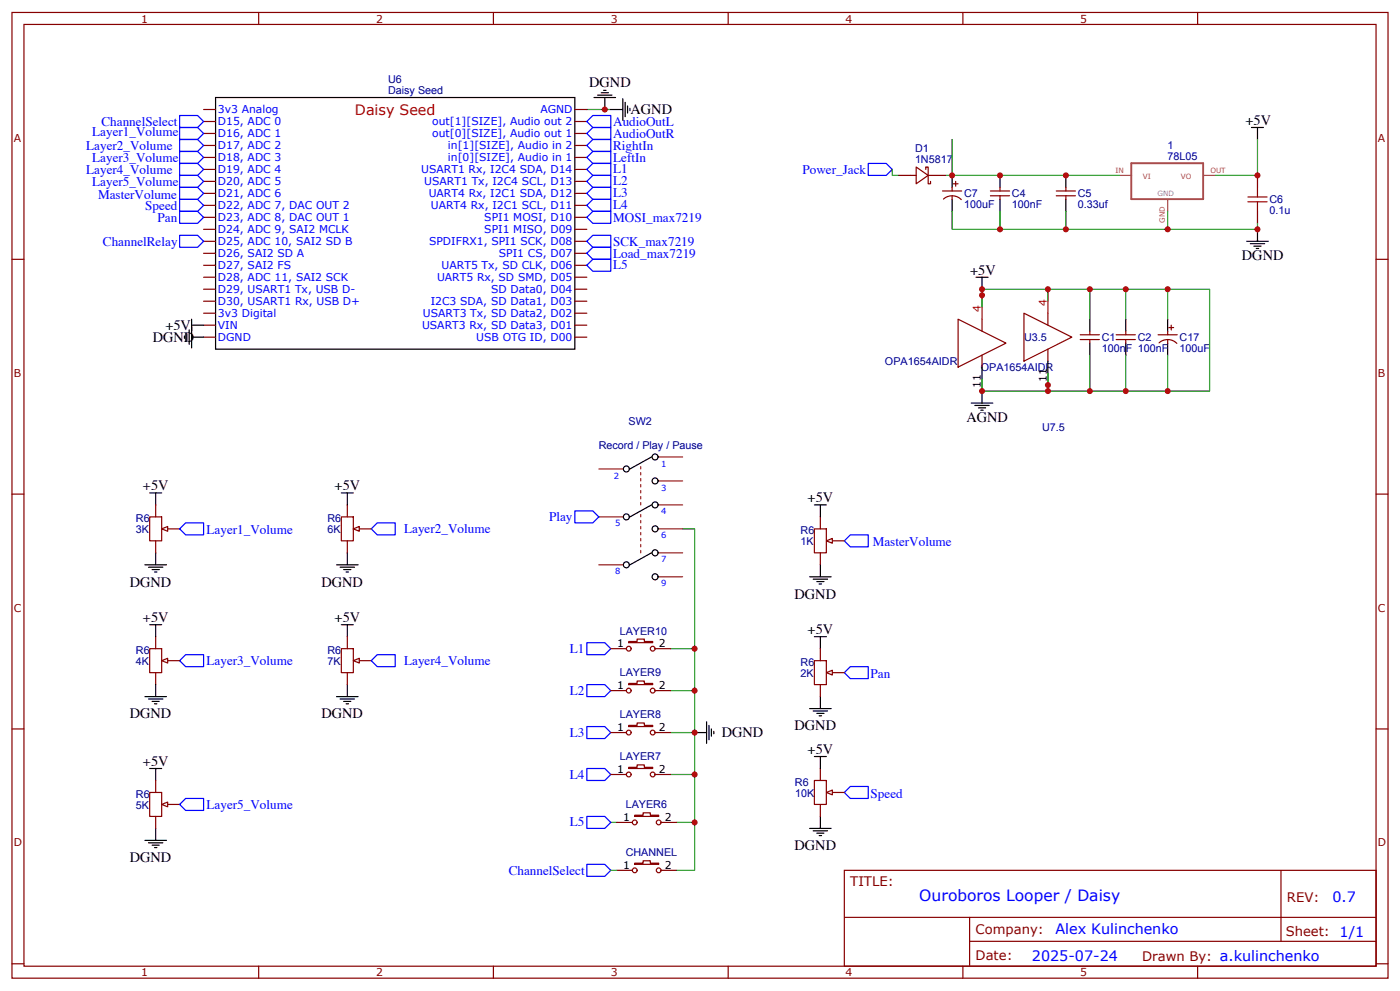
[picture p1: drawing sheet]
<svg xmlns="http://www.w3.org/2000/svg" width="412mm" height="292mm" viewBox="0 0 412 292" stroke-linecap="round" stroke-linejoin="round" font-family="sans-serif">
<g fill="none" stroke="#870000" stroke-width=".35">
<path d="M3.5 3.7h405.4v284.3h-405.4zM7.1 7.2h398.2v277.3h-398.2zM76.2 3.7v3.5M145.3 3.7v3.5M214.5 3.7v3.5M283.6 3.7v3.5M352.8 3.7v3.5M60 39.3h3.5M60 35.8h3.5M60 32.2h3.5M169.3 39.3h3.6M169.3 35.8h3.6"/>
<path d="M169.3 32.2h3.6M60 56.9h3.5M60 53.4h3.5M60 49.9h3.5M60 46.4h3.5M60 42.8h3.5M169.3 56.9h3.6M169.3 53.4h3.6M169.3 49.9h3.6M169.3 46.4h3.6M169.3 42.8h3.6M264.6 51.6h5.3"/>
<path d="M269.9 49.2l3.5 2.4-3.5 2.5zM272.7 49.9v-.7h.7v4.9h.7v-.7M273.4 51.6h5.3M277.6 56.2h5.7M277.9 58.6a3.8 3.8 0 0 1 5.3 .2M280.5 55.2v1M280.5 57.6v1.1M280.8 54.1h1.4M281.5 53.4v1.4M291.7 56.2h5.7M291.7 57.6h5.7M294.6 55.2v1"/>
<path d="M294.6 57.6v1.1M311.1 56.2h5.7M311.1 57.6h5.7M314 55.2v1M314 57.6v1.1M370.4 51.6v3.6M3.5 76.3h3.6M60 78.1h3.5M60 74.6h3.5M60 71h3.5M60 67.5h3.5M60 64h3.5"/>
<path d="M60 60.5h3.5M169.3 78.1h3.6M169.3 74.6h3.6M169.3 71h3.6M169.3 67.5h3.6M169.3 64h3.6M169.3 60.5h3.6M370.4 62.2v3.6M405.3 76.3h3.6M60 99.3h3.5M60 95.7h3.5M60 92.2h3.5"/>
<path d="M60 88.7h3.5M60 85.2h3.5M60 81.6h3.5M169.3 99.3h3.6M169.3 95.7h3.6M169.3 92.2h3.6M169.3 88.7h3.6M169.3 85.2h3.6M169.3 81.6h3.6M282.2 94l14.1 7-14.1 7.1zM289.3 94v3.5M301.6 92.2l14.1 7.1-14.1 7z"/>
<path d="M308.7 92.2v3.5M318.2 98.6h5.6M318.2 100h5.6M321 97.5v1.1M321 100v1M328.8 98.6h5.6M328.8 100h5.6M331.6 97.5v1.1M331.6 100v1M341.1 98.6h5.7M344 97.5v1.1M344 100v1"/>
<path d="M344.3 96.4h1.4M345 95.7v1.5M289.3 104.6v3.5M308.7 102.8v3.5M341.4 100.9a3.8 3.8 0 0 1 5.3 .2M3.5 145.5h3.6M405.3 145.5h3.6M179.9 191h4.6M185.2 188.9h2.5v-.7h2.1v.7h2.5v.3h-7.1zM193 191h4.6M3.5 214.6h3.6M179.9 215.7h4.6"/>
<path d="M179.9 203.3h4.6M185.2 213.6h2.5v-.7h2.1v.7h2.5v.3h-7.1zM185.2 201.2h2.5v-.7h2.1v.7h2.5v.4h-7.1zM193 215.7h4.6M193 203.3h4.6M405.3 214.6h3.6M179.9 228h4.6M185.2 225.9h2.5v-.7h2.1v.7h2.5v.4h-7.1zM193 228h4.6M239.9 229.8h3.5v7.1h-3.5zM241.7 226.3v3.5M241.7 236.9v3.5"/>
<path d="M245.2 233.3h3.5M181.7 242.1h4.6M187 240h2.4v-.7h2.2v.7h2.4v.4h-7zM194.7 242.1h4.6M248.7 256.3h156.6v28.2h-156.6zM377.3 256.3v20.9M248.7 270.1h156.5M285.6 277.2h119.6M285.6 270.1v14.1M3.5 283.8h3.6M76.2 284.5v3.5M145.3 284.5v3.5"/>
<path d="M214.5 284.5v3.5M283.6 284.5v3.5M352.8 284.5v3.5M405.3 283.8h3.6"/>
<circle cx="185.2" cy="191" r=".71"/>
<circle cx="192.3" cy="191" r=".71"/>
<circle cx="185.2" cy="203.3" r=".71"/>
<circle cx="185.2" cy="215.7" r=".71"/>
<circle cx="192.3" cy="215.7" r=".71"/>
<circle cx="192.3" cy="203.3" r=".71"/>
<circle cx="185.2" cy="228" r=".71"/>
<circle cx="192.3" cy="228" r=".71"/>
<circle cx="187" cy="242.1" r=".71"/>
<circle cx="194" cy="242.1" r=".71"/>
</g>
<g fill="none" stroke="#000" stroke-width=".35">
<path d="M63.5 28.7h105.8v74.1h-105.8zM175 28.7h6.3M176 28h4.3M177.1 27.3h2.1M177.8 26.6h.7M178.2 28.7v3.5M179.9 32.2h3.5M183.4 29.1v6.3M184.1 30.1v4.3M184.9 31.2v2.1M185.6 31.9v.7M368.7 37.5h3.5"/>
<path d="M370.4 37.5v3.6M280.5 51.6v3.6M280.5 58.7v3.5M294.6 51.6v3.6M294.6 58.7v3.5M314 51.6v3.6M314 58.7v3.5M367.2 71h6.4M368.3 71.8h4.2M369.4 72.5h2.1M370.1 73.2h.7M370.4 67.5v3.5"/>
<path d="M54.3 98.9v.7M55 98.2v2.1M55.7 97.2v4.2M56.4 95.7h3.6M56.4 94v8.4M56.4 99.3h3.6M287.5 81.6h3.5M289.3 81.6v3.6M321 94v3.5M331.6 94v3.5M344 94v3.5M286.1 118.7h6.4"/>
<path d="M287.2 119.4h4.2M289.3 108.1v10.6M308.7 106.3v7.1M321 101v3.6M331.6 101v3.6M344 101v3.6M191.9 134.5l-6.3 3.6M288.2 120.1h2.1M288.9 120.8h.7M191.9 148.7l-6.3 3.5M191.9 162.8l-6.3 3.5M204.6 215.7h3.5"/>
<path d="M208.1 212.5v6.4M208.8 213.6v4.2M209.5 214.6v2.1M210.3 215.3v.7M238.5 243.9h6.3M239.5 244.6h4.3M240.6 245.3h2.1M241.3 246h.7M241.7 240.4v3.5"/>
<circle cx="184.5" cy="138.1" r=".88"/>
<circle cx="193" cy="134.5" r=".88"/>
<circle cx="184.5" cy="152.2" r=".88"/>
<circle cx="193" cy="148.7" r=".88"/>
<circle cx="193" cy="141.6" r=".88"/>
<circle cx="193" cy="155.7" r=".88"/>
<circle cx="184.5" cy="166.3" r=".88"/>
<circle cx="193" cy="169.8" r=".88"/>
<circle cx="193" cy="162.8" r=".88"/>
</g>
<g fill="none" stroke="#008700" stroke-width=".35">
<path d="M172.9 32.2h7M262.8 49.9v1.7h1.8M278.7 51.6h51.1M280.5 41.1v10.5M370.4 41.1v10.5h-12.3M280.5 62.2v5.3h89.9v-1.7M294.6 62.2v5.3M314 62.2v5.3M344 62.2v5.3M289.3 90.5v-5.3h67v29.9h-67v-3.5M308.7 85.2v3.5M321 85.2v8.8"/>
<path d="M331.6 85.2v8.8M344 85.2v8.8M308.7 109.9v5.2M321 104.6v10.5M331.6 104.6v10.5M344 104.6v10.5M201.1 155.7h3.5v35.3h-7M204.6 191v12.3h-7M204.6 215.7v12.3h-7M204.6 203.3v12.4h-7M204.6 228v14.1h-5.3M179.9 242.1h1.8"/>
</g>
<g fill="none" stroke="#00f" stroke-width=".35">
<path d="M172.9 39.3l1.7-1.8h5.3v3.6h-5.3zM172.9 35.8l1.7-1.8h5.3v3.5h-5.3zM172.9 42.8l1.7-1.7h5.3v3.5h-5.3zM172.9 46.4l1.7-1.8h5.3v3.5h-5.3zM255.8 48.1h5.3l1.7 1.8-1.7 1.7h-5.3zM172.9 64l1.7-1.8h5.3v3.6h-5.3zM172.9 74.6l1.7-1.8h5.3v3.5h-5.3zM172.9 71l1.7-1.7h5.3v3.5h-5.3zM169.3 150.4h5.3l1.8 1.8-1.8 1.8h-5.3zM172.9 189.2h5.3l1.7 1.8-1.7 1.8h-5.3zM172.9 213.9h5.3l1.7 1.8-1.7 1.8h-5.3zM172.9 201.6h5.3l1.7 1.7-1.7 1.8h-5.3z"/>
<path d="M172.9 226.3h5.3l1.7 1.7-1.7 1.8h-5.3zM248.7 233.3l1.8-1.7h5.3v3.5h-5.3zM172.9 240.4h5.3l1.7 1.7-1.7 1.8h-5.3z"/>
</g>
<path d="M289.3 86.9v7.1M308.7 85.2v7" fill="none" stroke="#f00" stroke-width=".35"/>
<path d="M333.2 48.1h21.2v10.5h-21.2z" fill="none" stroke="#a64a4a" stroke-width=".56"/>
<path d="M329.8 51.6h3.5M344 58.8v3.4M354.6 51.6h3.5" fill="none" stroke="#a64a4a" stroke-width=".35"/>
<path d="M367.6 59.4h5.6M367.6 58h5.6M370.4 55.2v2.8M370.4 59.4v2.8" fill="none" stroke="#a10000" stroke-width=".35"/>
<g fill="none" stroke="#8c2424" stroke-width=".35">
<path d="M176.4 138.1h7M188.7 137.4v.7M188.7 139.1v.7M194 134.5h7.1M176.4 152.2h7M188.7 142.7v.7M188.7 156.8v.7M188.7 140.9v.7M188.7 144.4v.7M188.7 146.2v.7M188.7 148v.7M188.7 151.5v.7"/>
<path d="M188.7 153.2v.8M188.7 155v.7M188.7 158.5v.7M194 141.6h7.1M194 148.7h7.1M194 155.7h7.1M176.4 166.3h7M188.7 160.3v.7M188.7 162.1v.7M194 162.8h7.1M194 169.8h7.1"/>
</g>
<path d="M243.4 233.3l1.8-.7v1.4z" fill="#efefef" stroke="#870000" stroke-width=".35"/>
<path d="M248.7 159.2l1.8-1.7h5.3v3.5h-5.3zM248.7 198l1.8-1.7h5.3v3.5h-5.3z" fill="none" stroke="#00f" stroke-width=".35"/>
<path d="M239.9 187.5h3.5M241.7 187.5v3.5M238.5 208.6h6.3M239.5 209.3h4.3M240.6 210h2.1M241.3 210.7h.7M241.7 205.1v3.5M239.9 222.7h3.5M241.7 222.7v3.6" fill="none" stroke="#000" stroke-width=".35"/>
<path d="M239.9 194.5h3.5v7.1h-3.5zM241.7 191v3.5M245.2 198h3.5M241.7 201.6v3.5" fill="none" stroke="#870000" stroke-width=".35"/>
<path d="M243.4 198l1.8-.7v1.5z" fill="#efefef" stroke="#870000" stroke-width=".35"/>
<path d="M52.9 34h5.3l1.8 1.8-1.8 1.7h-5.3zM52.9 58.7h5.3l1.8 1.8-1.8 1.7h-5.3zM172.9 49.9l1.7-1.8h5.3v3.5h-5.3zM172.9 53.4l1.7-1.8h5.3v3.6h-5.3zM172.9 56.9l1.7-1.7h5.3v3.5h-5.3zM52.9 62.2h5.3l1.8 1.8-1.8 1.8h-5.3zM172.9 60.5l1.7-1.8h5.3v3.5h-5.3zM172.9 78.1l1.7-1.8h5.3v3.6h-5.3zM172.9 254.5h5.3l1.7 1.8-1.7 1.7h-5.3z" fill="none" stroke="#00f" stroke-width=".35"/>
<g fill="none" stroke="#870000" stroke-width=".35">
<path d="M239.9 155.7h3.5v7.1h-3.5zM241.7 152.2v3.5M245.2 159.2h3.5M241.7 162.8v3.5M181.7 256.3h4.6M187 254.1h2.4v-.7h2.2v.7h2.4v.4h-7zM194.7 256.3h4.6"/>
<circle cx="187" cy="256.3" r=".71"/>
<circle cx="194" cy="256.3" r=".71"/>
</g>
<path d="M179.9 256.3h1.8M204.6 242.1v14.2h-5.3" fill="none" stroke="#008700" stroke-width=".35"/>
<path d="M243.4 159.2l1.8-.7v1.4z" fill="#efefef" stroke="#870000" stroke-width=".35"/>
<g fill="none" stroke="#000" stroke-width=".35">
<path d="M44.1 145.1h3.5M45.9 145.1v3.6M239.9 148.7h3.5M241.7 148.7v3.5M42.7 166.3h6.3M43.7 167h4.3M44.8 167.7h2.1M45.5 168.4h.7M45.9 162.8v3.5M238.5 169.8h6.3M239.5 170.5h4.3M240.6 171.2h2.1"/>
<path d="M241.3 171.9h.7M241.7 166.3v3.5"/>
</g>
<path d="M44.1 152.2h3.5v7h-3.5zM45.9 148.7v3.5M45.9 159.2v3.6M49.4 155.7h3.5" fill="none" stroke="#870000" stroke-width=".35"/>
<path d="M47.6 155.7l1.8-.7v1.4z" fill="#efefef" stroke="#870000" stroke-width=".35"/>
<path d="M52.9 155.7l1.8-1.7h5.3v3.5h-5.3zM52.9 194.5l1.8-1.7h5.3v3.5h-5.3z" fill="none" stroke="#00f" stroke-width=".35"/>
<path d="M44.1 191h3.5v7h-3.5zM45.9 187.5v3.5M45.9 198v3.6M49.4 194.5h3.5" fill="none" stroke="#870000" stroke-width=".35"/>
<path d="M47.6 194.5l1.8-.7v1.4z" fill="#efefef" stroke="#870000" stroke-width=".35"/>
<g fill="none" stroke="#000" stroke-width=".35">
<path d="M44.1 183.9h3.5M45.9 183.9v3.6M42.7 205.1h6.3M43.7 205.8h4.3M44.8 206.5h2.1M45.5 207.2h.7M45.9 201.6v3.5M44.1 226.3h3.5M45.9 226.3v3.5M42.7 247.4h6.3M43.7 248.1h4.3M44.8 248.8h2.1"/>
<path d="M45.5 249.6h.7M45.9 243.9v3.5"/>
</g>
<path d="M44.1 233.3h3.5v7.1h-3.5zM45.9 229.8v3.5M49.4 236.9h3.5M45.9 240.4v3.5" fill="none" stroke="#870000" stroke-width=".35"/>
<path d="M47.6 236.9l1.8-.8v1.5z" fill="#efefef" stroke="#870000" stroke-width=".35"/>
<path d="M109.4 155.7l1.7-1.7h5.3v3.5h-5.3zM52.9 236.9l1.8-1.8h5.3v3.5h-5.3z" fill="none" stroke="#00f" stroke-width=".35"/>
<path d="M100.5 152.2h3.6v7h-3.6zM102.3 148.7v3.5M102.3 159.2v3.6M105.8 155.7h3.6" fill="none" stroke="#870000" stroke-width=".35"/>
<path d="M104.1 155.7l1.7-.7v1.4z" fill="#efefef" stroke="#870000" stroke-width=".35"/>
<g fill="none" stroke="#000" stroke-width=".35">
<path d="M100.5 145.1h3.6M102.3 145.1v3.6M99.1 166.3h6.4M100.2 167h4.2M101.2 167.7h2.2M102 168.4h.7M102.3 162.8v3.5M100.5 183.9h3.6M102.3 183.9v3.6M99.1 205.1h6.4M100.2 205.8h4.2M101.2 206.5h2.2"/>
<path d="M102 207.2h.7M102.3 201.6v3.5"/>
</g>
<path d="M100.5 191h3.6v7h-3.6zM102.3 187.5v3.5M102.3 198v3.6M105.8 194.5h3.6" fill="none" stroke="#870000" stroke-width=".35"/>
<path d="M104.1 194.5l1.7-.7v1.4z" fill="#efefef" stroke="#870000" stroke-width=".35"/>
<path d="M52.9 37.5h5.3l1.8 1.8-1.8 1.8h-5.3zM52.9 55.2h5.3l1.8 1.7-1.8 1.8h-5.3zM52.9 41.1h5.3l1.8 1.7-1.8 1.8h-5.3zM52.9 44.6h5.3l1.8 1.8-1.8 1.7h-5.3zM52.9 48.1h5.3l1.8 1.8-1.8 1.7h-5.3zM52.9 51.6h5.3l1.8 1.8-1.8 1.8h-5.3zM52.9 69.3h5.3l1.8 1.7-1.8 1.8h-5.3zM109.4 194.5l1.7-1.7h5.3v3.5h-5.3z" fill="none" stroke="#00f" stroke-width=".35"/>
<g fill="#c00">
<circle cx="178.2" cy="32.2" r=".88"/>
<circle cx="308.7" cy="113.4" r=".88"/>
<circle cx="289.3" cy="86.9" r=".88"/>
<circle cx="344" cy="115.1" r=".88"/>
<circle cx="344" cy="85.2" r=".88"/>
<circle cx="308.7" cy="115.1" r=".88"/>
<circle cx="308.7" cy="85.2" r=".88"/>
<circle cx="289.3" cy="85.2" r=".88"/>
<circle cx="289.3" cy="115.1" r=".88"/>
<circle cx="370.4" cy="51.6" r=".88"/>
<circle cx="370.4" cy="67.5" r=".88"/>
<circle cx="294.6" cy="67.5" r=".88"/>
<circle cx="314" cy="67.5" r=".88"/>
<circle cx="344" cy="67.5" r=".88"/>
<circle cx="314" cy="51.6" r=".88"/>
<circle cx="294.6" cy="51.6" r=".88"/>
<circle cx="280.5" cy="51.6" r=".88"/>
<circle cx="331.6" cy="115.1" r=".88"/>
<circle cx="321" cy="115.1" r=".88"/>
<circle cx="331.6" cy="85.2" r=".88"/>
<circle cx="321" cy="85.2" r=".88"/>
<circle cx="204.6" cy="228" r=".88"/>
<circle cx="204.6" cy="215.7" r=".88"/>
<circle cx="204.6" cy="203.3" r=".88"/>
<circle cx="204.6" cy="191" r=".88"/>
<circle cx="204.6" cy="242.1" r=".88"/>
</g>
<text font-size="4.6" fill="#00f" x="270.8" y="265.3">Ouroboros Looper / Daisy</text>
<g font-size="4.2">
<text x="173.6" y="25.6">DGND</text>
<text x="185.7" y="33.7">AGND</text>
<text x="366.9" y="36.8">+5V</text>
<text x="365.8" y="76.7">DGND</text>
<text x="285.8" y="80.9">+5V</text>
<text x="45" y="100.7">DGND</text>
<text x="48.7" y="97.2">+5V</text>
<text x="284.7" y="124.3">AGND</text>
<text x="42.1" y="144.4">+5V</text>
<text x="98.6" y="144.4">+5V</text>
<text x="237.9" y="147.9">+5V</text>
<text x="38.3" y="172.7">DGND</text>
<text x="94.7" y="172.7">DGND</text>
<text x="234" y="176.2">DGND</text>
<text x="42.1" y="183.2">+5V</text>
<text x="98.6" y="183.2">+5V</text>
<text x="237.9" y="186.7">+5V</text>
<text x="38.3" y="211.5">DGND</text>
<text x="94.7" y="211.5">DGND</text>
<text x="234" y="215">DGND</text>
<text x="212.6" y="217.1">DGND</text>
<text x="237.9" y="222">+5V</text>
<text x="42.1" y="225.5">+5V</text>
<text x="234" y="250.3">DGND</text>
<text x="38.3" y="253.8">DGND</text>
</g>
<text font-size="4.2" fill="#c00" x="104.6" y="33.9">Daisy Seed</text>
<g font-size="4.2" fill="#00f">
<text x="392.5" y="265.5">0.7</text>
<text x="310.9" y="275.1">Alex Kulinchenko</text>
<text x="304" y="282.9">2025-07-24</text>
</g>
<g font-size="3.9" fill="#00f">
<text x="27.2" y="40.2">Layer1_Volume</text>
<text x="29.9" y="37">ChannelSelect</text>
<text x="180.6" y="40.5">AudioOutR</text>
<text x="180.6" y="37">AudioOutL</text>
<text x="25.4" y="44.1">Layer2_Volume</text>
<text x="27.2" y="47.6">Layer3_Volume</text>
<text x="180.6" y="44.1">RightIn</text>
<text x="180.6" y="47.7">LeftIn</text>
<text x="25.4" y="51.1">Layer4_Volume</text>
<text x="180.6" y="51">L1</text>
<text x="236.4" y="51.1">Power_Jack</text>
<text x="27.2" y="54.7">Layer5_Volume</text>
<text x="28.9" y="58.5">MasterVolume</text>
<text x="180.6" y="54.5">L2</text>
<text x="180.6" y="58.1">L3</text>
<text x="42.8" y="61.7">Speed</text>
<text x="46.4" y="65.2">Pan</text>
<text x="180.6" y="65.3">MOSI_max7219</text>
<text x="180.6" y="61.6">L4</text>
<text x="30.3" y="72.3">ChannelRelay</text>
<text x="180.6" y="75.8">Load_max7219</text>
<text x="180.6" y="72.3">SCK_max7219</text>
<text x="180.6" y="79.2">L5</text>
<text x="161.8" y="153.4">Play</text>
<text x="60.9" y="157.3">Layer1_Volume</text>
<text x="119.1" y="157">Layer2_Volume</text>
<text x="257.1" y="160.8">MasterVolume</text>
<text x="60.9" y="195.8">Layer3_Volume</text>
<text x="119.1" y="195.8">Layer4_Volume</text>
<text x="167.8" y="192.2">L1</text>
<text x="256.5" y="199.5">Pan</text>
<text x="167.8" y="204.5">L2</text>
<text x="167.8" y="216.9">L3</text>
<text x="167.8" y="229.2">L4</text>
<text x="60.9" y="238.1">Layer5_Volume</text>
<text x="256.5" y="234.9">Speed</text>
<text x="167.8" y="243.3">L5</text>
<text x="149.8" y="257.5">ChannelSelect</text>
</g>
<g font-size="3.9" fill="#800">
<text x="250.5" y="260.8">TITLE:</text>
<text x="379.1" y="265.5">REV:</text>
<text x="287.4" y="275">Company:</text>
<text x="378.7" y="275.7">Sheet: 1/1</text>
<text x="287.4" y="282.7">Date:</text>
<text x="336.4" y="282.8">Drawn By: a.kulinchenko</text>
</g>
<g font-size="3.2" fill="#800">
<text x="41.6" y="6.7">1</text>
<text x="110.8" y="6.7">2</text>
<text x="179.9" y="6.7">3</text>
<text x="249.1" y="6.7">4</text>
<text x="318.2" y="6.7">5</text>
<text x="4.1" y="41.8">A</text>
<text x="405.9" y="41.8">A</text>
<text x="4.1" y="110.9">B</text>
<text x="405.9" y="110.9">B</text>
<text x="4.1" y="180.1">C</text>
<text x="405.9" y="180.1">C</text>
<text x="4.1" y="249.2">D</text>
<text x="405.9" y="249.2">D</text>
<text x="41.6" y="287.5">1</text>
<text x="110.8" y="287.5">2</text>
<text x="179.9" y="287.5">3</text>
<text x="249.1" y="287.5">4</text>
<text x="318.2" y="287.5">5</text>
</g>
<g font-size="3.2" fill="#000080">
<text x="114.3" y="27.7">Daisy Seed</text>
<text x="114.3" y="24.5">U6</text>
<text x="269.5" y="44.9">D1</text>
<text x="343.9" y="47">78L05</text>
<text x="343.9" y="43.8">1</text>
<text x="269.5" y="48.1">1N5817</text>
<text x="284" y="58.1">C7</text>
<text x="298.1" y="58.1">C4</text>
<text x="317.5" y="58.1">C5</text>
<text x="373.9" y="59.8">C6</text>
<text x="284" y="61.3">100uF</text>
<text x="298.1" y="61.3">100nF</text>
<text x="317.5" y="61.3">0.33uf</text>
<text x="373.9" y="63.1">0.1u</text>
<text x="301.7" y="100.4">U3.5</text>
<text x="324.6" y="100.4">C1</text>
<text x="335.1" y="100.4">C2</text>
<text x="347.5" y="100.4">C17</text>
<text x="260.7" y="107.5">OPA1654AIDR</text>
<text x="324.6" y="103.6">100nF 100nF</text>
<text x="347.5" y="103.6">100uF</text>
<text x="288.9" y="109.3">OPA1654AIDR</text>
<text x="185.2" y="125.1">SW2</text>
<text x="307" y="126.8">U7.5</text>
<text x="176.4" y="132.1">Record / Play / Pause</text>
<text x="40" y="153.8">R6</text>
<text x="96.5" y="153.8">R6</text>
<text x="40" y="157">3K</text>
<text x="96.5" y="157">6K</text>
<text x="235.8" y="160.5">1K</text>
<text x="235.8" y="157.4">R6</text>
<text x="182.5" y="186.8">LAYER10</text>
<text x="40" y="195.8">4K</text>
<text x="40" y="192.6">R6</text>
<text x="96.5" y="195.8">7K</text>
<text x="96.5" y="192.6">R6</text>
<text x="235.8" y="196.2">R6</text>
<text x="182.5" y="199.2">LAYER9</text>
<text x="235.8" y="199.3">2K</text>
<text x="182.5" y="211.5">LAYER8</text>
<text x="182.5" y="223.9">LAYER7</text>
<text x="234.2" y="231.4">R6</text>
<text x="40" y="238.1">5K</text>
<text x="40" y="235">R6</text>
<text x="184.3" y="238">LAYER6</text>
<text x="234.2" y="234.6">10K</text>
<text x="184.3" y="252.1">CHANNEL</text>
</g>
<g font-size="3.2" fill="#00f">
<text x="64.2" y="33.3">3v3 Analog</text>
<text x="159.2" y="33.3">AGND</text>
<text x="64.2" y="36.8">D15, ADC 0</text>
<text x="64.2" y="40.4">D16, ADC 1</text>
<text x="127.3" y="40.4">out[0][SIZE], Audio out 1</text>
<text x="127.3" y="36.8">out[1][SIZE], Audio out 2</text>
<text x="64.2" y="43.9">D17, ADC 2</text>
<text x="64.2" y="47.4">D18, ADC 3</text>
<text x="131.9" y="47.4">in[0][SIZE], Audio in 1</text>
<text x="131.9" y="43.9">in[1][SIZE], Audio in 2</text>
<text x="64.2" y="50.9">D19, ADC 4</text>
<text x="124.1" y="50.9">USART1 Rx, I2C4 SDA, D14</text>
<text x="64.2" y="54.5">D20, ADC 5</text>
<text x="64.2" y="58">D21, ADC 6</text>
<text x="125" y="54.5">USART1 Tx, I2C4 SCL, D13</text>
<text x="126.3" y="58">UART4 Rx, I2C1 SDA, D12</text>
<text x="64.2" y="61.5">D22, ADC 7, DAC OUT 2</text>
<text x="64.2" y="65.1">D23, ADC 8, DAC OUT 1</text>
<text x="126.9" y="61.5">UART4 Rx, I2C1 SCL, D11</text>
<text x="142.7" y="65.1">SPI1 MOSI, D10</text>
<text x="64.2" y="68.6">D24, ADC 9, SAI2 MCLK</text>
<text x="142.7" y="68.6">SPI1 MISO, D09</text>
<text x="64.2" y="72.1">D25, ADC 10, SAI2 SD B</text>
<text x="64.2" y="75.6">D26, SAI2 SD A</text>
<text x="126.4" y="72.1">SPDIFRX1, SPI1 SCK, D08</text>
<text x="147" y="75.6">SPI1 CS, D07</text>
<text x="64.2" y="79.2">D27, SAI2 FS</text>
<text x="64.2" y="82.7">D28, ADC 11, SAI2 SCK</text>
<text x="128.7" y="82.7">UART5 Rx, SD SMD, D05</text>
<text x="130.1" y="79.2">UART5 Tx, SD CLK, D06</text>
<text x="64.2" y="86.2">D29, USART1 Tx, USB D-</text>
<text x="64.2" y="89.7">D30, USART1 Rx, USB D+</text>
<text x="126.9" y="89.7">I2C3 SDA, SD Data1, D03</text>
<text x="144.6" y="86.2">SD Data0, D04</text>
<text x="64.2" y="93.3">3v3 Digital</text>
<text x="124.6" y="93.3">USART3 Tx, SD Data2, D02</text>
<text x="64.2" y="96.8">VIN</text>
<text x="64.2" y="100.3">DGND</text>
<text x="124.3" y="96.8">USART3 Rx, SD Data3, D01</text>
<text x="140.3" y="100.3">USB OTG ID, D00</text>
</g>
<g font-size="3.2" fill="#f00">
<text x="288.9" y="91.9" transform="rotate(-90 288.9 91.9)">4</text>
<text x="308.3" y="90.1" transform="rotate(-90 308.3 90.1)">4</text>
</g>
<g font-size="3.2">
<text x="308.3" y="112.5" transform="rotate(-90 308.3 112.5)">11</text>
<text x="288.9" y="114.2" transform="rotate(-90 288.9 114.2)">11</text>
<text x="181.8" y="190.6">1</text>
<text x="194" y="190.6">2</text>
<text x="181.8" y="203">1</text>
<text x="194" y="203">2</text>
<text x="181.8" y="215.3">1</text>
<text x="194" y="215.3">2</text>
<text x="181.8" y="227.7">1</text>
<text x="194" y="227.7">2</text>
<text x="183.5" y="241.8">1</text>
<text x="195.8" y="241.8">2</text>
<text x="183.5" y="255.9">1</text>
<text x="195.8" y="255.9">2</text>
</g>
<g font-size="2.5" fill="#00f">
<text x="194.7" y="137.4">1</text>
<text x="180.8" y="140.9">2</text>
<text x="194.7" y="144.4">3</text>
<text x="181.2" y="155">5</text>
<text x="194.7" y="151.5">4</text>
<text x="194.7" y="158.5">6</text>
<text x="194.7" y="165.6">7</text>
<text x="181.2" y="169.1">8</text>
<text x="194.7" y="172.6">9</text>
</g>
<g font-size="2.1" fill="#a54b4b">
<text x="328.6" y="50.9">IN</text>
<text x="336.7" y="52.6">VI</text>
<text x="347.9" y="52.6">VO</text>
<text x="356.5" y="50.9">OUT</text>
<text x="343.1" y="65.6" transform="rotate(-90 343.1 65.6)">GND</text>
</g>
<text font-size="2.1" fill="#838383" x="341" y="57.6">GND</text>
</svg>
